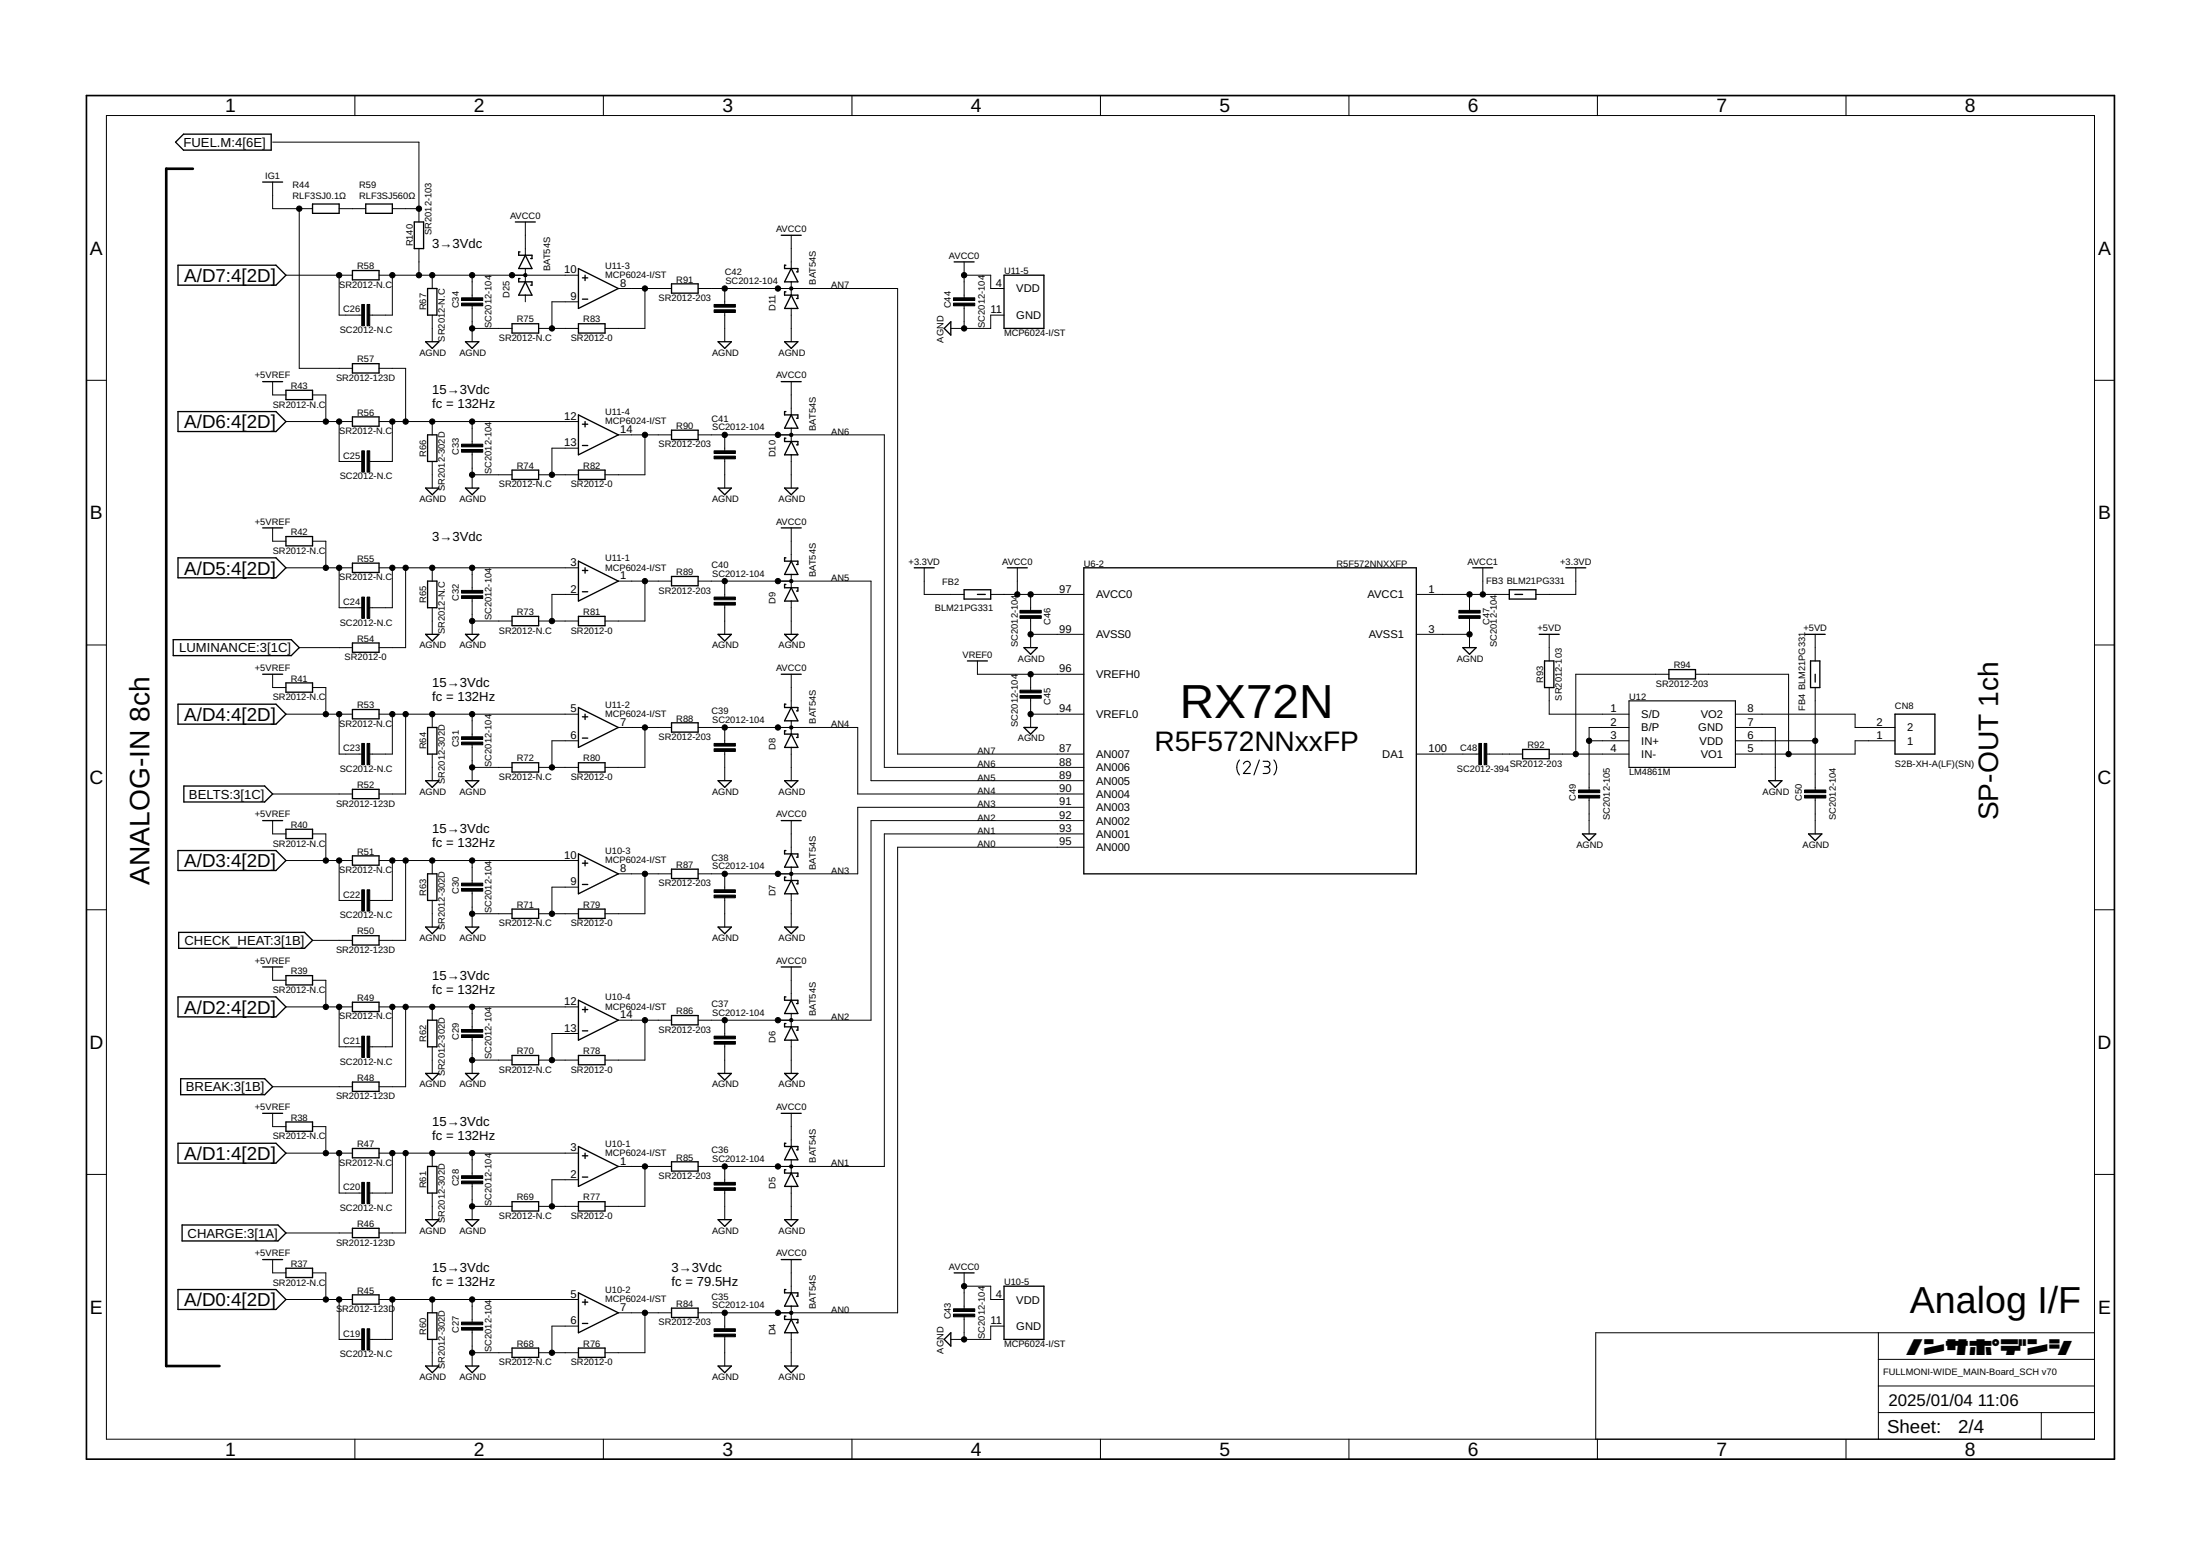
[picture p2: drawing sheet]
<svg xmlns="http://www.w3.org/2000/svg" width="420mm" height="297mm" viewBox="0 0 420 297" stroke-linecap="round" stroke-linejoin="round" font-family="sans-serif">
<g fill="none" stroke="#000" stroke-width=".25">
<path d="M33.5 27.1l1.6-1.5h16.7v3.1h-16.7zM50.2 34.8h3.8M59.7 38.9h5.1v1.8h-5.1zM69.8 38.9h5.1v1.8h-5.1zM34 50.6h18.7l1.9 1.9-1.9 1.9h-18.7zM67.3 51.6h5.1v1.8h-5.1zM79.1 42.4h1.8v5.1h-1.8zM81.7 55.1h1.7v5.1h-1.7zM98.4 42.4h3.8M99.3 53.2h-.2v.6h2.5v.6h-.3M99.3 48.1h-.2v.6h2.5v.7h-.3M100.3 53.8l1.3 2.5h-2.5z"/>
<path d="M100.3 48.7l1.3 2.6h-2.5zM110.5 51.3l7.6 3.8-7.6 3.8zM111.2 53h1M111.2 57.1h1M111.7 52.5v1.1M128.2 54.2h5.1v1.8h-5.1zM149.2 44.9h3.8M150.1 50.6h-.3v.7h2.6v.6h-.3M150.1 55.7h-.3v.6h2.6v.7h-.3M151.1 56.3l1.3 2.6h-2.6zM151.1 51.3l1.3 2.5h-2.6zM182.2 50h3.8"/>
<path d="M191.7 52.5h7.7v10.2h-7.7zM34 78.6h18.7l1.9 1.9-1.9 1.9h-18.7zM50.2 72.9h3.8M54.6 74.5h5.1v1.8h-5.1zM67.3 69.4h5.1v1.8h-5.1zM67.3 79.6h5.1v1.8h-5.1zM81.3 65.2h2.5l-1.3 1.3zM88.9 65.2h2.5l-1.2 1.3zM97.8 61.8h5.1v1.8h-5.1zM110.5 61.8h5v1.8h-5zM110.5 79.2l7.6 3.8-7.6 3.8zM137.1 65.2h2.6l-1.3 1.3z"/>
<path d="M149.2 72.9h3.8M149.8 65.2h2.6l-1.3 1.3zM150.1 78.6h-.3v.6h2.6v.6h-.3M151.1 79.2l1.3 2.5h-2.6zM181.6 61.4v2.6l-1.3-1.3zM81.3 93.2h2.5l-1.3 1.2zM81.7 83h1.7v5.1h-1.7zM88.9 93.2h2.5l-1.2 1.2zM97.8 89.7h5.1v1.8h-5.1zM110.5 89.7h5v1.8h-5zM111.2 81h1M111.2 85h1"/>
<path d="M111.7 80.5v1M128.2 82.1h5.1v1.8h-5.1zM137.1 93.2h2.6l-1.3 1.2zM149.8 93.2h2.6l-1.3 1.2zM150.1 83.7h-.3v.6h2.6v.6h-.3M151.1 84.3l1.3 2.5h-2.6zM34 106.5h18.7l1.9 1.9-1.9 1.9h-18.7zM50.2 100.8h3.8M54.6 102.4h5.1v1.8h-5.1zM67.3 107.5h5.1v1.8h-5.1zM81.7 110.9h1.7v5.1h-1.7zM97.8 117.7h5.1v1.7h-5.1z"/>
<path d="M110.5 117.7h5v1.7h-5zM110.5 107.1l7.6 3.8-7.6 3.8zM111.2 108.9h1M111.2 113h1M111.7 108.4v1M128.2 110h5.1v1.8h-5.1zM149.2 100.8h3.8M150.1 106.5h-.3v.6h2.6v.7h-.3M150.1 111.6h-.3v.6h2.6v.6h-.3M151.1 112.2l1.3 2.5h-2.6zM151.1 107.1l1.3 2.6h-2.6zM174.6 108.4h3.8"/>
<path d="M184.1 112.6h5.1v1.8h-5.1zM186.7 113.5h1.5M192.4 108.4h3.8M207 108.4h63.5v58.4h-63.5zM281.3 108.4h3.8M288.2 112.6h5.1v1.8h-5.1zM289.3 113.5h1.5M299 108.4h3.9M33.1 122.1h22.5l1.5 1.5-1.5 1.6h-22.5zM34 134.4h18.7l1.9 1.9-1.9 1.9h-18.7zM50.2 128.7h3.8M54.6 130.4h5.1v1.7h-5.1z"/>
<path d="M67.3 122.7h5.1v1.8h-5.1zM67.3 135.4h5.1v1.8h-5.1zM81.3 121.1h2.5l-1.3 1.3zM81.7 138.9h1.7v5.1h-1.7zM88.9 121.1h2.5l-1.2 1.3zM110.5 135.1l7.6 3.8-7.6 3.8zM111.2 136.8h1M111.7 136.3v1.1M128.2 138h5.1v1.8h-5.1zM137.1 121.1h2.6l-1.3 1.3zM149.2 128.7h3.8M149.8 121.1h2.6l-1.3 1.3z"/>
<path d="M150.1 134.4h-.3v.7h2.6v.6h-.3M150.1 139.5h-.3v.6h2.6v.7h-.3M151.1 135.1l1.3 2.5h-2.6zM184.8 126.2h3.8M195.6 138.9h2.5l-1.3 1.2zM195.6 123.6h2.5l-1.3 1.3zM279.4 123.6h2.5l-1.3 1.3zM294 121.1h3.8M295 126.2h1.8v5.1h-1.8zM318.7 127.8h5.1v1.8h-5.1zM344.8 121.1h3.8M345.8 126.2h1.8v5.1h-1.8z"/>
<path d="M346.7 128.7v1.5M361.9 136.3h7.6v7.7h-7.6zM35.1 150.1h15.4l1.6 1.5-1.6 1.5h-15.4zM50.2 156.7h3.8M54.6 158.3h5.1v1.8h-5.1zM67.3 150.7h5.1v1.8h-5.1zM81.3 149h2.5l-1.3 1.3zM88.9 149h2.5l-1.2 1.3zM97.8 145.6h5.1v1.8h-5.1zM110.5 145.6h5v1.8h-5zM111.2 140.9h1M137.1 149h2.6l-1.3 1.3z"/>
<path d="M149.2 156.7h3.8M149.8 149h2.6l-1.3 1.3zM151.1 140.1l1.3 2.6h-2.6zM290.8 143.1h5.1v1.7h-5.1zM302.2 159.2h2.6l-1.3 1.3zM337.8 149h2.5l-1.3 1.3zM345.4 159.2h2.5l-1.2 1.3zM34 162.4h18.7l1.9 1.9-1.9 1.9h-18.7zM34.1 178h24.1l1.5 1.5-1.5 1.5h-24.1zM67.3 163.4h5.1v1.8h-5.1zM67.3 178.6h5.1v1.8h-5.1zM81.3 177h2.5l-1.3 1.2z"/>
<path d="M81.7 166.8h1.7v5.1h-1.7zM88.9 177h2.5l-1.2 1.2zM97.8 173.5h5.1v1.8h-5.1zM110.5 173.5h5v1.8h-5zM110.5 163l7.6 3.8-7.6 3.8zM111.2 164.8h1M111.2 168.8h1M111.7 164.3v1M128.2 165.9h5.1v1.8h-5.1zM137.1 177h2.6l-1.3 1.2zM149.8 177h2.6l-1.3 1.2zM150.1 162.4h-.3v.6h2.6v.6h-.3"/>
<path d="M150.1 167.4h-.3v.7h2.6v.6h-.3M151.1 168.1l1.3 2.5h-2.6zM151.1 163l1.3 2.5h-2.6zM34 190.3h18.7l1.9 1.9-1.9 1.9h-18.7zM50.2 184.6h3.8M54.6 186.2h5.1v1.8h-5.1zM67.3 191.3h5.1v1.8h-5.1zM81.7 194.8h1.7v5h-1.7zM110.5 190.9l7.6 3.9-7.6 3.8zM111.2 192.7h1M111.2 196.8h1M111.7 192.2v1"/>
<path d="M128.2 193.9h5.1v1.7h-5.1zM149.2 184.6h3.8M150.1 190.3h-.3v.6h2.6v.7h-.3M150.1 195.4h-.3v.6h2.6v.7h-.3M151.1 196l1.3 2.6h-2.6zM151.1 190.9l1.3 2.6h-2.6zM34 218.2h18.7l1.9 1.9-1.9 1.9h-18.7zM34.5 205.9h16l1.6 1.6-1.6 1.5h-16zM50.2 212.5h3.8M54.6 214.2h5.1v1.8h-5.1zM67.3 206.6h5.1v1.7h-5.1zM67.3 219.2h5.1v1.8h-5.1z"/>
<path d="M81.3 204.9h2.5l-1.3 1.3zM88.9 204.9h2.5l-1.2 1.3zM97.8 201.5h5.1v1.8h-5.1zM110.5 201.5h5v1.8h-5zM110.5 218.9l7.6 3.8-7.6 3.8zM137.1 204.9h2.6l-1.3 1.3zM149.2 212.5h3.8M149.8 204.9h2.6l-1.3 1.3zM150.1 218.2h-.3v.7h2.6v.6h-.3M151.1 218.9l1.3 2.5h-2.6zM34.8 233.8h18.3l1.5 1.6-1.5 1.5h-18.3zM67.3 234.5h5.1v1.8h-5.1z"/>
<path d="M81.3 232.8h2.5l-1.3 1.3zM81.7 222.7h1.7v5.1h-1.7zM88.9 232.8h2.5l-1.2 1.3zM97.8 229.4h5.1v1.8h-5.1zM110.5 229.4h5v1.8h-5zM111.2 220.6h1M111.2 224.7h1M111.7 220.1v1M128.2 221.8h5.1v1.8h-5.1zM137.1 232.8h2.6l-1.3 1.3zM149.8 232.8h2.6l-1.3 1.3zM150.1 223.3h-.3v.6h2.6v.7h-.3"/>
<path d="M151.1 223.9l1.3 2.6h-2.6zM34 246.2h18.7l1.9 1.9-1.9 1.9h-18.7zM50.2 240.5h3.8M54.6 242.1h5.1v1.8h-5.1zM67.3 247.2h5.1v1.8h-5.1zM81.7 250.6h1.7v5.1h-1.7zM97.8 257.3h5.1v1.8h-5.1zM110.5 257.3h5v1.8h-5zM110.5 246.8l7.6 3.8-7.6 3.8zM111.2 248.6h1M111.2 252.6h1M111.7 248.1v1"/>
<path d="M128.2 249.7h5.1v1.8h-5.1zM149.2 240.5h3.8M150.1 246.2h-.3v.6h2.6v.6h-.3M150.1 251.2h-.3v.7h2.6v.6h-.3M151.1 251.9l1.3 2.5h-2.6zM151.1 246.8l1.3 2.5h-2.6zM181.6 254.4v2.6l-1.3-1.3zM182.2 243h3.8M191.7 245.5h7.7v10.2h-7.7zM81.3 260.8h2.5l-1.3 1.2zM88.9 260.8h2.5l-1.2 1.2zM137.1 260.8h2.6l-1.3 1.2z"/>
<path d="M149.8 260.8h2.6l-1.3 1.2z"/>
</g>
<g fill="none" stroke="#000" stroke-width=".19">
<path d="M67.8 18.2v3.9M115.2 18.2v3.9M162.7 18.2v3.9M210.2 18.2v3.9M257.6 18.2v3.9M305.1 18.2v3.9M352.6 18.2v3.9M20.3 22.1h379.7v252.6h-379.7zM52.1 34.8v5h7.6M52.1 27.1h27.9v15.3M57.1 39.8v30.5h10.2M64.8 39.8h5"/>
<path d="M74.9 39.8h5.1M54.6 52.5h12.7M64.8 52.5v7.7h4.3M72.4 52.5h38.1M74.9 52.5v7.7h-4.3M80 47.5v5M82.5 52.5v2.6M90.2 52.5v4.4M90.2 58.4v6.8M100.3 42.4v6.3M100.3 51.3v2.5M100.3 56.3v1.3"/>
<path d="M110.5 57.6h-5.1v5.1M118.1 55.1h10.1M123.2 55.1v7.6h-7.7M133.3 55.1h38.1v88.9h35.6M138.4 55.1v3M138.4 59.6v5.6M151.1 44.9v6.4M151.1 53.8v2.5M151.1 58.9v6.3M184.1 50v6.9M184.1 58.4v4.3M184.1 52.5h5.1v2.6h2.5"/>
<path d="M16.5 72.6h3.8M52.1 72.9v2.5h2.5M59.7 75.4h2.5v5.1M72.4 70.3h5.1v10.2M82.5 60.2v5M90.2 62.7h7.6M102.9 62.7h7.6M151.1 72.9v6.3M191.7 60.2h-2.5v2.5h-7.6M400 72.6h3.8M54.6 80.5h12.7M64.8 80.5v7.6h4.3"/>
<path d="M72.4 80.5h38.1M74.9 80.5v7.6h-4.3M82.5 80.5v2.5M82.5 88.1v5.1M90.2 80.5v4.3M90.2 86.3v6.9M90.2 90.6h7.6M102.9 90.6h7.6M110.5 85.6h-5.1v5M118.1 83h10.1M123.2 83v7.6h-7.7M133.3 83h35.6v63.5h38.1"/>
<path d="M138.4 83v3.1M138.4 87.6v5.6M151.1 81.7v2.6M151.1 86.8v6.4M52.1 100.8v2.5h2.5M54.6 108.4h12.7M59.7 103.3h2.5v5.1M64.8 108.4v7.6h4.3M72.4 108.4h38.1M74.9 108.4v7.6h-4.3M77.5 108.4v15.2h-5.1M82.5 108.4v2.5"/>
<path d="M82.5 116v5.1M90.2 108.4v4.3M90.2 114.2v6.9M90.2 118.6h7.6M102.9 118.6h7.6M110.5 113.5h-5.1v5.1M118.1 110.9h10.1M123.2 110.9v7.7h-7.7M133.3 110.9h33v38.1h40.7M138.4 110.9v3.1M138.4 115.5v5.6M151.1 100.8v6.3"/>
<path d="M151.1 109.7v2.5M151.1 114.7v6.4M176.5 108.4v5.1h7.6M189.2 113.5h17.8M194.3 108.4v5.1M196.8 113.5v3M196.8 118v5.6M270.5 113.5h17.7M280.6 113.5v3M280.6 118v5.6M283.2 108.4v5.1M300.9 108.4v5.1h-7.6"/>
<path d="M16.5 123.1h3.8M52.1 128.7v2.6h2.5M54.6 136.3h12.7M57.1 123.6h10.2M59.7 131.3h2.5v5M64.8 136.3v7.7h4.3M72.4 136.3h38.1M74.9 136.3v7.7h-4.3M77.5 136.3v15.3h-5.1M82.5 136.3v2.6M90.2 136.3v4.4M118.1 138.9h10.1"/>
<path d="M123.2 138.9v7.6h-7.7M133.3 138.9h30.5v12.7h43.2M138.4 138.9v3M151.1 128.7v6.4M151.1 137.6v2.5M186.7 126.2v2.5h20.3M196.8 136.3h10.2M196.8 121.1h10.2M196.8 128.7v3.1M196.8 133.3v5.6M270.5 121.1h10.1M295.9 131.3v5h15.2"/>
<path d="M295.9 121.1v5.1M311.1 138.9h-7.6v11.9M318.7 128.7h-17.8v15.3M323.8 128.7h17.8v15.3M331.4 136.3h22.9v2.6h7.6M331.4 138.9h7.6v10.1M346.7 121.1v5.1M346.7 131.3v19.5M400 123.1h3.8M52.1 151.6h15.2M52.1 156.7v2.5h2.5M59.7 159.2h2.5v5.1"/>
<path d="M82.5 144v5M90.2 142.2v6.8M90.2 146.5h7.6M102.9 146.5h7.6M110.5 141.4h-5.1v5.1M138.4 143.4v5.6M151.1 142.7v6.3M151.1 156.7v6.3M207 159.2h-38.1v63.5h-35.6M207 156.7h-40.7v38.1h-33M207 154.1h-43.2v12.7h-30.5M270.5 144h11.9"/>
<path d="M284 144h6.8M295.9 144h15.2M303.5 152.3v6.9M303.5 141.4h7.6M331.4 141.4h15.3M346.7 152.3v6.9M361.9 141.4h-7.6v2.6h-22.9M16.5 173.7h3.8M54.6 164.3h12.7M59.7 179.5h7.6M64.8 164.3v7.6h4.3M72.4 164.3h38.1"/>
<path d="M74.9 164.3v7.6h-4.3M77.5 164.3v15.2h-5.1M82.5 164.3v2.5M82.5 171.9v5.1M90.2 164.3v4.3M90.2 170.1v6.9M90.2 174.4h7.6M102.9 174.4h7.6M110.5 169.4h-5.1v5M118.1 166.8h10.1M123.2 166.8v7.6h-7.7M138.4 166.8v3.1"/>
<path d="M138.4 171.4v5.6M151.1 165.5v2.6M151.1 170.6v6.4M207 161.7h-35.6v88.9h-38.1M400 173.7h3.8M52.1 184.6v2.5h2.5M54.6 192.2h12.7M59.7 187.1h2.5v5.1M64.8 192.2v7.6h4.3M72.4 192.2h38.1M74.9 192.2v7.6h-4.3M77.5 192.2v15.3h-5.1"/>
<path d="M82.5 192.2v2.6M82.5 199.8v5.1M90.2 192.2v4.3M90.2 198.1v6.8M110.5 197.3h-5.1v5.1M118.1 194.8h10.1M123.2 194.8v7.6h-7.7M138.4 194.8v3M138.4 199.3v5.6M151.1 184.6v6.3M151.1 193.5v2.5M151.1 198.6v6.3"/>
<path d="M52.1 207.5h15.2M52.1 212.5v2.6h2.5M59.7 215.1h2.5v5M90.2 202.4h7.6M102.9 202.4h7.6M151.1 212.5v6.4M16.5 224.2h3.8M54.6 220.1h12.7M54.6 235.4h12.7M64.8 220.1v7.7h4.3M72.4 220.1h38.1M74.9 220.1v7.7h-4.3"/>
<path d="M77.5 220.1v15.3h-5.1M82.5 220.1v2.6M82.5 227.8v5M90.2 220.1v4.4M90.2 226v6.8M90.2 230.3h7.6M102.9 230.3h7.6M110.5 225.2h-5.1v5.1M118.1 222.7h10.1M123.2 222.7v7.6h-7.7M138.4 222.7v3M138.4 227.2v5.6"/>
<path d="M151.1 221.4v2.5M151.1 226.5v6.3M400 224.2h3.8M52.1 240.5v2.5h2.5M54.6 248.1h12.7M59.7 243h2.5v5.1M64.8 248.1v7.6h4.3M72.4 248.1h38.1M74.9 248.1v7.6h-4.3M82.5 248.1v2.5M82.5 255.7v5.1M90.2 258.2h7.6"/>
<path d="M90.2 248.1v4.3M90.2 253.9v6.9M102.9 258.2h7.6M110.5 253.2h-5.1v5M118.1 250.6h10.1M123.2 250.6v7.6h-7.7M138.4 250.6v3.1M138.4 255.2v5.6M151.1 240.5v6.3M151.1 249.3v2.6M151.1 254.4v6.4M184.1 245.5h5.1v2.6h2.5"/>
<path d="M184.1 243v6.9M184.1 251.4v4.3M191.7 253.2h-2.5v2.5h-7.6M358.7 254.4v20.3M358.7 259.5h41.3M400 254.4h-95.2v20.3M67.8 274.7v3.9M115.2 274.7v3.9M162.7 274.7v3.9M210.2 274.7v3.9M257.6 274.7v3.9M305.1 274.7v3.9"/>
<path d="M352.6 274.7v3.9M358.7 269.7h41.3M358.7 264.6h41.3M389.8 269.7v5"/>
</g>
<path d="M16.5 18.2h387.3v260.4h-387.3z" fill="none" stroke="#000" stroke-width=".32"/>
<g fill="#000" stroke="#000" stroke-width=".19">
<path d="M69.1 58.1h.5v4.1h-.5zM70.1 58.1h.5v4.1h-.5zM88.1 57.9h4.1v.5h-4.1zM88.1 56.9h4.1v.5h-4.1zM136.4 59.1h4v.5h-4zM136.4 58.1h4v.5h-4zM182.1 57.9h4.1v.5h-4.1zM182.1 56.9h4.1v.5h-4.1zM69.1 86.1h.5v4h-.5zM70.1 86.1h.5v4h-.5zM88.1 85.8h4.1v.5h-4.1zM88.1 84.8h4.1v.5h-4.1z"/>
<path d="M136.4 87.1h4v.5h-4zM136.4 86.1h4v.5h-4zM69.1 114h.5v4h-.5zM70.1 114h.5v4h-.5zM88.1 113.7h4.1v.5h-4.1zM88.1 112.7h4.1v.5h-4.1zM136.4 115h4v.5h-4zM136.4 114h4v.5h-4zM194.8 117.5h4.1v.5h-4.1zM194.8 116.5h4.1v.5h-4.1zM278.6 117.5h4.1v.5h-4.1zM278.6 116.5h4.1v.5h-4.1z"/>
<path d="M194.8 132.8h4.1v.5h-4.1zM194.8 131.8h4.1v.5h-4.1zM69.1 141.9h.5v4.1h-.5zM70.1 141.9h.5v4.1h-.5zM88.1 141.7h4.1v.5h-4.1zM88.1 140.7h4.1v.5h-4.1zM136.4 142.9h4v.5h-4zM136.4 141.9h4v.5h-4zM282.4 141.9h.5v4.1h-.5zM283.4 141.9h.6v4.1h-.6zM301.5 151.8h4v.5h-4zM301.5 150.8h4v.5h-4z"/>
<path d="M344.6 151.8h4.1v.5h-4.1zM344.6 150.8h4.1v.5h-4.1zM69.1 169.9h.5v4h-.5zM70.1 169.9h.5v4h-.5zM88.1 169.6h4.1v.5h-4.1zM88.1 168.6h4.1v.5h-4.1zM136.4 170.9h4v.5h-4zM136.4 169.9h4v.5h-4zM69.1 197.8h.5v4.1h-.5zM70.1 197.8h.5v4.1h-.5zM88.1 197.5h4.1v.6h-4.1zM88.1 196.5h4.1v.5h-4.1z"/>
<path d="M136.4 198.8h4v.5h-4zM136.4 197.8h4v.5h-4zM69.1 225.7h.5v4.1h-.5zM70.1 225.7h.5v4.1h-.5zM88.1 225.5h4.1v.5h-4.1zM88.1 224.5h4.1v.5h-4.1zM136.4 226.7h4v.5h-4zM136.4 225.7h4v.5h-4zM69.1 253.7h.5v4h-.5zM70.1 253.7h.5v4h-.5zM88.1 253.4h4.1v.5h-4.1zM88.1 252.4h4.1v.5h-4.1z"/>
<path d="M136.4 254.7h4v.5h-4zM136.4 253.7h4v.5h-4zM182.1 250.9h4.1v.5h-4.1zM182.1 249.9h4.1v.5h-4.1z"/>
</g>
<g fill="#000" stroke="#000" stroke-width=".19">
<circle cx="57.1" cy="39.8" r=".51"/>
<circle cx="80" cy="39.8" r=".51"/>
<circle cx="64.8" cy="52.5" r=".51"/>
<circle cx="74.9" cy="52.5" r=".51"/>
<circle cx="80" cy="52.5" r=".51"/>
<circle cx="82.5" cy="52.5" r=".51"/>
<circle cx="90.2" cy="52.5" r=".51"/>
<circle cx="97.8" cy="52.5" r=".51"/>
<circle cx="100.3" cy="52.5" r=".33"/>
<circle cx="123.2" cy="55.1" r=".51"/>
<circle cx="138.4" cy="55.1" r=".51"/>
<circle cx="148.6" cy="55.1" r=".51"/>
<circle cx="151.1" cy="55.1" r=".33"/>
<circle cx="184.1" cy="52.5" r=".51"/>
<circle cx="90.2" cy="62.7" r=".51"/>
<circle cx="105.4" cy="62.7" r=".51"/>
<circle cx="184.1" cy="62.7" r=".51"/>
<circle cx="62.2" cy="80.5" r=".51"/>
<circle cx="64.8" cy="80.5" r=".51"/>
<circle cx="74.9" cy="80.5" r=".51"/>
<circle cx="77.5" cy="80.5" r=".51"/>
<circle cx="82.5" cy="80.5" r=".51"/>
<circle cx="90.2" cy="90.6" r=".51"/>
<circle cx="90.2" cy="80.5" r=".51"/>
<circle cx="105.4" cy="90.6" r=".51"/>
<circle cx="123.2" cy="83" r=".51"/>
<circle cx="138.4" cy="83" r=".51"/>
<circle cx="148.6" cy="83" r=".51"/>
<circle cx="151.1" cy="83" r=".33"/>
<circle cx="62.2" cy="108.4" r=".51"/>
<circle cx="64.8" cy="108.4" r=".51"/>
<circle cx="74.9" cy="108.4" r=".51"/>
<circle cx="77.5" cy="108.4" r=".51"/>
<circle cx="82.5" cy="108.4" r=".51"/>
<circle cx="90.2" cy="118.6" r=".51"/>
<circle cx="90.2" cy="108.4" r=".51"/>
<circle cx="105.4" cy="118.6" r=".51"/>
<circle cx="123.2" cy="110.9" r=".51"/>
<circle cx="138.4" cy="110.9" r=".51"/>
<circle cx="148.6" cy="110.9" r=".51"/>
<circle cx="151.1" cy="110.9" r=".32"/>
<circle cx="194.3" cy="113.5" r=".51"/>
<circle cx="196.8" cy="113.5" r=".51"/>
<circle cx="280.6" cy="113.5" r=".51"/>
<circle cx="283.2" cy="113.5" r=".51"/>
<circle cx="62.2" cy="136.3" r=".51"/>
<circle cx="64.8" cy="136.3" r=".51"/>
<circle cx="74.9" cy="136.3" r=".51"/>
<circle cx="77.5" cy="136.3" r=".51"/>
<circle cx="82.5" cy="136.3" r=".51"/>
<circle cx="90.2" cy="136.3" r=".51"/>
<circle cx="123.2" cy="138.9" r=".51"/>
<circle cx="138.4" cy="138.9" r=".51"/>
<circle cx="148.6" cy="138.9" r=".51"/>
<circle cx="151.1" cy="138.9" r=".32"/>
<circle cx="196.8" cy="136.3" r=".51"/>
<circle cx="196.8" cy="128.7" r=".51"/>
<circle cx="196.8" cy="121.1" r=".51"/>
<circle cx="280.6" cy="121.1" r=".51"/>
<circle cx="90.2" cy="146.5" r=".51"/>
<circle cx="105.4" cy="146.5" r=".51"/>
<circle cx="300.9" cy="144" r=".51"/>
<circle cx="303.5" cy="141.4" r=".51"/>
<circle cx="341.6" cy="144" r=".51"/>
<circle cx="346.7" cy="141.4" r=".51"/>
<circle cx="62.2" cy="164.3" r=".51"/>
<circle cx="64.8" cy="164.3" r=".51"/>
<circle cx="74.9" cy="164.3" r=".51"/>
<circle cx="77.5" cy="164.3" r=".51"/>
<circle cx="82.5" cy="164.3" r=".51"/>
<circle cx="90.2" cy="174.4" r=".51"/>
<circle cx="90.2" cy="164.3" r=".51"/>
<circle cx="105.4" cy="174.4" r=".51"/>
<circle cx="123.2" cy="166.8" r=".51"/>
<circle cx="138.4" cy="166.8" r=".51"/>
<circle cx="148.6" cy="166.8" r=".51"/>
<circle cx="151.1" cy="166.8" r=".33"/>
<circle cx="62.2" cy="192.2" r=".51"/>
<circle cx="64.8" cy="192.2" r=".51"/>
<circle cx="74.9" cy="192.2" r=".51"/>
<circle cx="77.5" cy="192.2" r=".51"/>
<circle cx="82.5" cy="192.2" r=".51"/>
<circle cx="90.2" cy="192.2" r=".51"/>
<circle cx="123.2" cy="194.8" r=".51"/>
<circle cx="138.4" cy="194.8" r=".51"/>
<circle cx="148.6" cy="194.8" r=".51"/>
<circle cx="151.1" cy="194.7" r=".33"/>
<circle cx="90.2" cy="202.4" r=".51"/>
<circle cx="105.4" cy="202.4" r=".51"/>
<circle cx="62.2" cy="220.1" r=".51"/>
<circle cx="64.8" cy="220.1" r=".51"/>
<circle cx="74.9" cy="220.1" r=".51"/>
<circle cx="77.5" cy="220.1" r=".51"/>
<circle cx="82.5" cy="220.1" r=".51"/>
<circle cx="90.2" cy="220.1" r=".51"/>
<circle cx="90.2" cy="230.3" r=".51"/>
<circle cx="105.4" cy="230.3" r=".51"/>
<circle cx="123.2" cy="222.7" r=".51"/>
<circle cx="138.4" cy="222.7" r=".51"/>
<circle cx="148.6" cy="222.7" r=".51"/>
<circle cx="151.1" cy="222.7" r=".32"/>
<circle cx="62.2" cy="248.1" r=".51"/>
<circle cx="64.8" cy="248.1" r=".51"/>
<circle cx="74.9" cy="248.1" r=".51"/>
<circle cx="82.5" cy="248.1" r=".51"/>
<circle cx="90.2" cy="248.1" r=".51"/>
<circle cx="90.2" cy="258.2" r=".51"/>
<circle cx="105.4" cy="258.2" r=".51"/>
<circle cx="123.2" cy="250.6" r=".51"/>
<circle cx="138.4" cy="250.6" r=".51"/>
<circle cx="148.6" cy="250.6" r=".51"/>
<circle cx="151.1" cy="250.6" r=".32"/>
<circle cx="184.1" cy="245.5" r=".51"/>
<circle cx="184.1" cy="255.7" r=".51"/>
</g>
<path d="M311.1 133.8h20.3v12.7h-20.3zM236.7 145.1a2.26 2.26 0 0 0 0 2.8M237.5 145.8a.64 .64 0 0 1 .9-.5 .64 .64 0 0 1 .2 1.1l-1.1 1.3h1.3M240.5 145.1l-1 2.8M241.2 145.3h.8a.52 .52 0 0 1 .5 .5 .52 .52 0 0 1-.5 .6h-.5M241.9 146.4a.65 .65 0 0 1 .6 .6 .65 .65 0 0 1-.6 .7h-.7M243.3 145.1a2.19 2.19 0 0 1 0 2.8" fill="none" stroke="#000" stroke-width=".21"/>
<path d="M36.8 32.2h-5.1v228.6h10.2" fill="none" stroke="#000" stroke-width=".51"/>
<text font-size="9.1" x="225.3" y="137">RX72N</text>
<text font-size="7.2" x="364.7" y="250.6">Analog I/F</text>
<g font-size="5.4">
<text x="220.5" y="143.3">R5F572NNxxFP</text>
<text x="381.6" y="156.6" transform="rotate(-90 381.6 156.6)">SP-OUT 1ch</text>
<text x="28.6" y="168.9" transform="rotate(-90 28.6 168.9)">ANALOG-IN 8ch</text>
</g>
<g font-size="3.7">
<text x="43" y="21.4">1</text>
<text x="90.5" y="21.4">2</text>
<text x="138" y="21.4">3</text>
<text x="185.4" y="21.4">4</text>
<text x="232.9" y="21.4">5</text>
<text x="280.3" y="21.4">6</text>
<text x="327.8" y="21.4">7</text>
<text x="375.3" y="21.4">8</text>
<text x="17.2" y="48.6">A</text>
<text x="400.7" y="48.6">A</text>
<text x="17.2" y="99.2">B</text>
<text x="400.7" y="99.2">B</text>
<text x="17.1" y="149.7">C</text>
<text x="400.6" y="149.7">C</text>
<text x="17.1" y="200.2">D</text>
<text x="400.6" y="200.2">D</text>
<text x="17.2" y="250.8">E</text>
<text x="400.7" y="250.8">E</text>
<text x="43" y="277.9">1</text>
<text x="90.5" y="277.9">2</text>
<text x="138" y="277.9">3</text>
<text x="185.4" y="277.9">4</text>
<text x="232.9" y="277.9">5</text>
<text x="280.3" y="277.9">6</text>
<text x="327.8" y="277.9">7</text>
<text x="375.3" y="277.9">8</text>
</g>
<g font-size="3.6">
<text x="35.2" y="53.8">A/D7:4[2D]</text>
<text x="35.2" y="81.7">A/D6:4[2D]</text>
<text x="35.2" y="109.7">A/D5:4[2D]</text>
<text x="35.2" y="137.6">A/D4:4[2D]</text>
<text x="35.2" y="165.5">A/D3:4[2D]</text>
<text x="35.2" y="193.5">A/D2:4[2D]</text>
<text x="35.2" y="221.4">A/D1:4[2D]</text>
<text x="35.2" y="249.3">A/D0:4[2D]</text>
<text x="363.9" y="258.7">kyxMWyd</text>
<text x="360.4" y="273.6">Sheet:</text>
<text x="374" y="273.5">2/4</text>
</g>
<g font-size="3.2">
<text x="360.6" y="268.4">2025/01/04</text>
<text x="377.7" y="268.4">11:06</text>
</g>
<g font-size="2.5">
<text x="35" y="28">FUEL.M:4[6E]</text>
<text x="82.5" y="47.3">3→3Vdc</text>
<text x="82.5" y="75.3">15→3Vdc</text>
<text x="82.5" y="77.9">fc = 132Hz</text>
<text x="82.5" y="103.2">3→3Vdc</text>
<text x="34.2" y="124.5">LUMINANCE:3[1C]</text>
<text x="82.5" y="131.1">15→3Vdc</text>
<text x="82.5" y="133.8">fc = 132Hz</text>
<text x="36.1" y="152.5">BELTS:3[1C]</text>
<text x="82.5" y="159.1">15→3Vdc</text>
<text x="82.5" y="161.7">fc = 132Hz</text>
<text x="35.2" y="180.4">CHECK_HEAT:3[1B]</text>
<text x="82.5" y="187">15→3Vdc</text>
<text x="82.5" y="189.7">fc = 132Hz</text>
<text x="35.5" y="208.3">BREAK:3[1B]</text>
<text x="82.5" y="214.9">15→3Vdc</text>
<text x="82.5" y="217.6">fc = 132Hz</text>
<text x="35.8" y="236.3">CHARGE:3[1A]</text>
<text x="82.5" y="242.9">15→3Vdc</text>
<text x="82.5" y="245.5">fc = 132Hz</text>
<text x="128.3" y="242.9">3→3Vdc</text>
<text x="128.3" y="245.5">fc = 79.5Hz</text>
</g>
<g font-size="2.1">
<text x="107.8" y="52.2">10</text>
<text x="108.9" y="57.3">9</text>
<text x="118.5" y="54.7">8</text>
<text x="189.2" y="59.8">11</text>
<text x="190.2" y="54.7">4</text>
<text x="194.1" y="55.8">VDD</text>
<text x="194.1" y="60.9">GND</text>
<text x="107.8" y="80.1">12</text>
<text x="118.5" y="82.7">14</text>
<text x="107.8" y="85.2">13</text>
<text x="108.9" y="108">3</text>
<text x="108.9" y="113.1">2</text>
<text x="118.5" y="110.6">1</text>
<text x="202.3" y="113.1">97</text>
<text x="272.8" y="113.1">1</text>
<text x="209.3" y="114.2">AVCC0</text>
<text x="261.2" y="114.2">AVCC1</text>
<text x="202.3" y="120.7">99</text>
<text x="209.3" y="121.9">AVSS0</text>
<text x="261.4" y="121.9">AVSS1</text>
<text x="272.8" y="120.7">3</text>
<text x="202.3" y="128.4">96</text>
<text x="209.3" y="129.5">VREFH0</text>
<text x="108.9" y="136">5</text>
<text x="202.3" y="136">94</text>
<text x="209.3" y="137.1">VREFL0</text>
<text x="307.6" y="136">1</text>
<text x="313.5" y="137.1">S/D</text>
<text x="324.8" y="137.1">VO2</text>
<text x="333.8" y="136">8</text>
<text x="108.9" y="141.1">6</text>
<text x="118.5" y="138.5">7</text>
<text x="202.3" y="143.6">87</text>
<text x="272.8" y="143.6">100</text>
<text x="307.6" y="138.5">2</text>
<text x="307.6" y="141.1">3</text>
<text x="307.6" y="143.6">4</text>
<text x="313.5" y="139.6">B/P</text>
<text x="313.5" y="142.2">IN+</text>
<text x="324.3" y="139.6">GND</text>
<text x="324.6" y="142.2">VDD</text>
<text x="333.8" y="143.6">5</text>
<text x="333.8" y="141.1">6</text>
<text x="333.8" y="138.5">7</text>
<text x="358.4" y="141.1">1</text>
<text x="358.4" y="138.5">2</text>
<text x="364.2" y="142.2">1</text>
<text x="364.2" y="139.6">2</text>
<text x="202.3" y="146.1">88</text>
<text x="202.3" y="148.7">89</text>
<text x="209.3" y="144.7">AN007</text>
<text x="209.3" y="147.3">AN006</text>
<text x="209.3" y="149.8">AN005</text>
<text x="264" y="144.7">DA1</text>
<text x="313.5" y="144.7">IN-</text>
<text x="324.8" y="144.7">VO1</text>
<text x="202.3" y="151.2">90</text>
<text x="202.3" y="153.8">91</text>
<text x="209.3" y="152.3">AN004</text>
<text x="209.3" y="154.9">AN003</text>
<text x="202.3" y="156.3">92</text>
<text x="202.3" y="158.8">93</text>
<text x="202.3" y="161.4">95</text>
<text x="209.3" y="157.4">AN002</text>
<text x="209.3" y="160">AN001</text>
<text x="107.8" y="163.9">10</text>
<text x="118.5" y="166.5">8</text>
<text x="209.3" y="162.5">AN000</text>
<text x="108.9" y="169">9</text>
<text x="107.8" y="191.9">12</text>
<text x="107.8" y="196.9">13</text>
<text x="118.5" y="194.4">14</text>
<text x="108.9" y="219.8">3</text>
<text x="108.9" y="224.9">2</text>
<text x="118.5" y="222.3">1</text>
<text x="108.9" y="247.7">5</text>
<text x="118.5" y="250.3">7</text>
<text x="190.2" y="247.7">4</text>
<text x="194.1" y="248.8">VDD</text>
<text x="108.9" y="252.8">6</text>
<text x="189.2" y="252.8">11</text>
<text x="194.1" y="253.9">GND</text>
</g>
<g font-size="1.8">
<text x="50.6" y="34.1">IG1</text>
<text x="55.9" y="35.8">R44</text>
<text x="68.6" y="35.8">R59</text>
<text x="55.9" y="38.1">RLF3SJ0.1Ω</text>
<text x="68.6" y="38.1">RLF3SJ560Ω</text>
<text x="97.4" y="41.7">AVCC0</text>
<text x="78.9" y="47.1" transform="rotate(-90 78.9 47.1)">R140</text>
<text x="82.4" y="44.9" transform="rotate(-90 82.4 44.9)">SR2012-103</text>
<text x="148.2" y="44.3">AVCC0</text>
<text x="68.2" y="51.4">R58</text>
<text x="105" y="51.8" transform="rotate(-90 105 51.8)">BAT54S</text>
<text x="115.6" y="53">MCP6024-I/ST</text>
<text x="115.6" y="51.3">U11-3</text>
<text x="129.2" y="53.9">R91</text>
<text x="138.4" y="52.5">C42</text>
<text x="181.2" y="49.4">AVCC0</text>
<text x="191.7" y="52.3">U11-5</text>
<text x="64.8" y="54.9">SR2012-N.C</text>
<text x="65.5" y="59.6">C26</text>
<text x="81.4" y="59.2" transform="rotate(-90 81.4 59.2)">R67</text>
<text x="87.6" y="58.9" transform="rotate(-90 87.6 58.9)">C34</text>
<text x="97.3" y="56.9" transform="rotate(-90 97.3 56.9)">D25</text>
<text x="125.8" y="57.5">SR2012-203</text>
<text x="138.5" y="54.2">SC2012-104</text>
<text x="148.1" y="59.4" transform="rotate(-90 148.1 59.4)">D11</text>
<text x="155.8" y="54.3" transform="rotate(-90 155.8 54.3)">BAT54S</text>
<text x="158.7" y="55.1">AN7</text>
<text x="181.6" y="58.9" transform="rotate(-90 181.6 58.9)">C44</text>
<text x="64.9" y="63.6">SC2012-N.C</text>
<text x="85" y="65.2" transform="rotate(-90 85 65.2)">SR2012-N.C</text>
<text x="93.8" y="62.6" transform="rotate(-90 93.8 62.6)">SC2012-104</text>
<text x="95.3" y="65.1">SR2012-N.C</text>
<text x="98.7" y="61.5">R75</text>
<text x="109" y="65.1">SR2012-0</text>
<text x="111.4" y="61.5">R83</text>
<text x="180.2" y="65.4" transform="rotate(-90 180.2 65.4)">AGND</text>
<text x="188.1" y="62.6" transform="rotate(-90 188.1 62.6)">SC2012-104</text>
<text x="191.7" y="64.2">MCP6024-I/ST</text>
<text x="68.2" y="69.2">R57</text>
<text x="80.1" y="67.9">AGND</text>
<text x="87.7" y="67.9">AGND</text>
<text x="136" y="67.9">AGND</text>
<text x="148.7" y="67.9">AGND</text>
<text x="48.7" y="72.2">+5VREF</text>
<text x="52.1" y="77.8">SR2012-N.C</text>
<text x="55.5" y="74.2">R43</text>
<text x="64.2" y="72.7">SR2012-123D</text>
<text x="148.2" y="72.2">AVCC0</text>
<text x="64.8" y="82.9">SR2012-N.C</text>
<text x="68.2" y="79.3">R56</text>
<text x="115.6" y="81">MCP6024-I/ST</text>
<text x="115.6" y="79.2">U11-4</text>
<text x="129.2" y="81.9">R90</text>
<text x="135.9" y="80.5">C41</text>
<text x="136" y="82.1">SC2012-104</text>
<text x="155.8" y="82.2" transform="rotate(-90 155.8 82.2)">BAT54S</text>
<text x="158.7" y="83">AN6</text>
<text x="65.5" y="87.6">C25</text>
<text x="81.4" y="87.2" transform="rotate(-90 81.4 87.2)">R66</text>
<text x="87.6" y="86.8" transform="rotate(-90 87.6 86.8)">C33</text>
<text x="98.7" y="89.5">R74</text>
<text x="111.4" y="89.5">R82</text>
<text x="125.8" y="85.4">SR2012-203</text>
<text x="148.1" y="87.3" transform="rotate(-90 148.1 87.3)">D10</text>
<text x="64.9" y="91.5">SC2012-N.C</text>
<text x="80.1" y="95.8">AGND</text>
<text x="85" y="93.7" transform="rotate(-90 85 93.7)">SR2012-302D</text>
<text x="87.7" y="95.8">AGND</text>
<text x="93.8" y="90.5" transform="rotate(-90 93.8 90.5)">SC2012-104</text>
<text x="95.3" y="93">SR2012-N.C</text>
<text x="109" y="93">SR2012-0</text>
<text x="136" y="95.8">AGND</text>
<text x="148.7" y="95.8">AGND</text>
<text x="48.7" y="100.1">+5VREF</text>
<text x="148.2" y="100.1">AVCC0</text>
<text x="52.1" y="105.7">SR2012-N.C</text>
<text x="55.5" y="102.2">R42</text>
<text x="68.2" y="107.3">R55</text>
<text x="115.6" y="107.1">U11-1</text>
<text x="173.5" y="107.8">+3.3VD</text>
<text x="191.4" y="107.8">AVCC0</text>
<text x="280.3" y="107.8">AVCC1</text>
<text x="298" y="107.8">+3.3VD</text>
<text x="64.8" y="110.8">SR2012-N.C</text>
<text x="115.6" y="108.9">MCP6024-I/ST</text>
<text x="125.8" y="113.4">SR2012-203</text>
<text x="129.2" y="109.8">R89</text>
<text x="135.9" y="108.4">C40</text>
<text x="136" y="110.1">SC2012-104</text>
<text x="155.8" y="110.2" transform="rotate(-90 155.8 110.2)">BAT54S</text>
<text x="158.7" y="110.9">AN5</text>
<text x="180" y="111.6">FB2</text>
<text x="207" y="108.1">U6-2</text>
<text x="255.2" y="108.1">R5F572NNXXFP</text>
<text x="283.8" y="111.6">FB3 BLM21PG331</text>
<text x="64.9" y="119.5">SC2012-N.C</text>
<text x="65.5" y="115.5">C24</text>
<text x="81.4" y="115.1" transform="rotate(-90 81.4 115.1)">R65</text>
<text x="87.6" y="114.8" transform="rotate(-90 87.6 114.8)">C32</text>
<text x="93.8" y="118.4" transform="rotate(-90 93.8 118.4)">SC2012-104</text>
<text x="98.7" y="117.4">R73</text>
<text x="111.4" y="117.4">R81</text>
<text x="148.1" y="115.3" transform="rotate(-90 148.1 115.3)">D9</text>
<text x="178.5" y="116.7">BLM21PG331</text>
<text x="200.6" y="119.3" transform="rotate(-90 200.6 119.3)">C46</text>
<text x="284.4" y="119.3" transform="rotate(-90 284.4 119.3)">C47</text>
<text x="68.2" y="122.5">R54</text>
<text x="80.1" y="123.8">AGND</text>
<text x="85" y="121.1" transform="rotate(-90 85 121.1)">SR2012-N.C</text>
<text x="87.7" y="123.8">AGND</text>
<text x="95.3" y="121">SR2012-N.C</text>
<text x="109" y="121">SR2012-0</text>
<text x="136" y="123.8">AGND</text>
<text x="148.7" y="123.8">AGND</text>
<text x="183.8" y="125.5">VREF0</text>
<text x="194.4" y="123.5" transform="rotate(-90 194.4 123.5)">SC2012-104</text>
<text x="285.8" y="123.5" transform="rotate(-90 285.8 123.5)">SC2012-104</text>
<text x="293.6" y="120.5">+5VD</text>
<text x="344.4" y="120.5">+5VD</text>
<text x="48.7" y="128.1">+5VREF</text>
<text x="55.5" y="130.1">R41</text>
<text x="65.8" y="126.1">SR2012-0</text>
<text x="148.2" y="128.1">AVCC0</text>
<text x="194.4" y="126.3">AGND</text>
<text x="278.2" y="126.3">AGND</text>
<text x="294.7" y="130.3" transform="rotate(-90 294.7 130.3)">R93</text>
<text x="316.3" y="131.1">SR2012-203</text>
<text x="319.6" y="127.6">R94</text>
<text x="52.1" y="133.7">SR2012-N.C</text>
<text x="68.2" y="135.2">R53</text>
<text x="115.6" y="136.8">MCP6024-I/ST</text>
<text x="115.6" y="135.1">U11-2</text>
<text x="129.2" y="137.7">R88</text>
<text x="135.9" y="136.3">C39</text>
<text x="136" y="138">SC2012-104</text>
<text x="200.6" y="134.5" transform="rotate(-90 200.6 134.5)">C45</text>
<text x="298.3" y="133.7" transform="rotate(-90 298.3 133.7)">SR2012-103</text>
<text x="311.1" y="133.5">U12</text>
<text x="344.7" y="135.7" transform="rotate(-90 344.7 135.7)">FB4 BLM21PG331</text>
<text x="361.9" y="135.3">CN8</text>
<text x="64.8" y="138.8">SR2012-N.C</text>
<text x="65.5" y="143.4">C23</text>
<text x="81.4" y="143" transform="rotate(-90 81.4 143)">R64</text>
<text x="87.6" y="142.7" transform="rotate(-90 87.6 142.7)">C31</text>
<text x="125.8" y="141.3">SR2012-203</text>
<text x="148.1" y="143.2" transform="rotate(-90 148.1 143.2)">D8</text>
<text x="155.8" y="138.1" transform="rotate(-90 155.8 138.1)">BAT54S</text>
<text x="158.7" y="138.9">AN4</text>
<text x="186.7" y="144">AN7</text>
<text x="194.4" y="141.5">AGND</text>
<text x="194.4" y="138.8" transform="rotate(-90 194.4 138.8)">SC2012-104</text>
<text x="278.9" y="143.4">C48</text>
<text x="291.7" y="142.8">R92</text>
<text x="64.9" y="147.4">SC2012-N.C</text>
<text x="85" y="149.6" transform="rotate(-90 85 149.6)">SR2012-302D</text>
<text x="93.8" y="146.4" transform="rotate(-90 93.8 146.4)">SC2012-104</text>
<text x="95.3" y="148.9">SR2012-N.C</text>
<text x="98.7" y="145.4">R72</text>
<text x="109" y="148.9">SR2012-0</text>
<text x="111.4" y="145.4">R80</text>
<text x="186.7" y="149">AN5</text>
<text x="186.7" y="146.5">AN6</text>
<text x="278.2" y="147.4">SC2012-394</text>
<text x="288.3" y="146.4">SR2012-203</text>
<text x="311.1" y="148">LM4861M</text>
<text x="361.9" y="146.5">S2B-XH-A(LF)(SN)</text>
<text x="64.2" y="154">SR2012-123D</text>
<text x="68.2" y="150.4">R52</text>
<text x="80.1" y="151.7">AGND</text>
<text x="87.7" y="151.7">AGND</text>
<text x="136" y="151.7">AGND</text>
<text x="148.7" y="151.7">AGND</text>
<text x="186.7" y="154.1">AN3</text>
<text x="186.7" y="151.6">AN4</text>
<text x="301" y="152.8" transform="rotate(-90 301 152.8)">C49</text>
<text x="336.6" y="151.7">AGND</text>
<text x="344.1" y="152.8" transform="rotate(-90 344.1 152.8)">C50</text>
<text x="48.7" y="156">+5VREF</text>
<text x="52.1" y="161.6">SR2012-N.C</text>
<text x="55.5" y="158.1">R40</text>
<text x="148.2" y="156">AVCC0</text>
<text x="186.7" y="161.7">AN0</text>
<text x="186.7" y="159.2">AN1</text>
<text x="186.7" y="156.7">AN2</text>
<text x="301.1" y="161.9">AGND</text>
<text x="307.4" y="156.5" transform="rotate(-90 307.4 156.5)">SC2012-105</text>
<text x="344.2" y="161.9">AGND</text>
<text x="350.6" y="156.5" transform="rotate(-90 350.6 156.5)">SC2012-104</text>
<text x="64.8" y="166.7">SR2012-N.C</text>
<text x="68.2" y="163.1">R51</text>
<text x="115.6" y="164.8">MCP6024-I/ST</text>
<text x="115.6" y="163">U10-3</text>
<text x="129.2" y="165.7">R87</text>
<text x="135.9" y="164.3">C38</text>
<text x="136" y="165.9">SC2012-104</text>
<text x="155.8" y="166.1" transform="rotate(-90 155.8 166.1)">BAT54S</text>
<text x="158.7" y="166.8">AN3</text>
<text x="65.5" y="171.4">C22</text>
<text x="81.4" y="171" transform="rotate(-90 81.4 171)">R63</text>
<text x="87.6" y="170.6" transform="rotate(-90 87.6 170.6)">C30</text>
<text x="98.7" y="173.3">R71</text>
<text x="111.4" y="173.3">R79</text>
<text x="125.8" y="169.2">SR2012-203</text>
<text x="148.1" y="171.1" transform="rotate(-90 148.1 171.1)">D7</text>
<text x="64.9" y="175.3">SC2012-N.C</text>
<text x="68.2" y="178.4">R50</text>
<text x="80.1" y="179.6">AGND</text>
<text x="85" y="177.6" transform="rotate(-90 85 177.6)">SR2012-302D</text>
<text x="87.7" y="179.6">AGND</text>
<text x="93.8" y="174.3" transform="rotate(-90 93.8 174.3)">SC2012-104</text>
<text x="95.3" y="176.8">SR2012-N.C</text>
<text x="109" y="176.8">SR2012-0</text>
<text x="136" y="179.6">AGND</text>
<text x="148.7" y="179.6">AGND</text>
<text x="48.7" y="184">+5VREF</text>
<text x="55.5" y="186">R39</text>
<text x="64.2" y="181.9">SR2012-123D</text>
<text x="148.2" y="184">AVCC0</text>
<text x="52.1" y="189.5">SR2012-N.C</text>
<text x="68.2" y="191.1">R49</text>
<text x="115.6" y="190.9">U10-4</text>
<text x="64.8" y="194.6">SR2012-N.C</text>
<text x="115.6" y="192.7">MCP6024-I/ST</text>
<text x="125.8" y="197.2">SR2012-203</text>
<text x="129.2" y="193.6">R86</text>
<text x="135.9" y="192.2">C37</text>
<text x="136" y="193.9">SC2012-104</text>
<text x="155.8" y="194" transform="rotate(-90 155.8 194)">BAT54S</text>
<text x="158.7" y="194.7">AN2</text>
<text x="64.9" y="203.3">SC2012-N.C</text>
<text x="65.5" y="199.3">C21</text>
<text x="81.4" y="198.9" transform="rotate(-90 81.4 198.9)">R62</text>
<text x="87.6" y="198.6" transform="rotate(-90 87.6 198.6)">C29</text>
<text x="93.8" y="202.2" transform="rotate(-90 93.8 202.2)">SC2012-104</text>
<text x="98.7" y="201.2">R70</text>
<text x="111.4" y="201.2">R78</text>
<text x="148.1" y="199.1" transform="rotate(-90 148.1 199.1)">D6</text>
<text x="64.2" y="209.9">SR2012-123D</text>
<text x="68.2" y="206.3">R48</text>
<text x="80.1" y="207.6">AGND</text>
<text x="85" y="205.5" transform="rotate(-90 85 205.5)">SR2012-302D</text>
<text x="87.7" y="207.6">AGND</text>
<text x="95.3" y="204.8">SR2012-N.C</text>
<text x="109" y="204.8">SR2012-0</text>
<text x="136" y="207.6">AGND</text>
<text x="148.7" y="207.6">AGND</text>
<text x="48.7" y="211.9">+5VREF</text>
<text x="55.5" y="213.9">R38</text>
<text x="148.2" y="211.9">AVCC0</text>
<text x="52.1" y="217.5">SR2012-N.C</text>
<text x="68.2" y="219">R47</text>
<text x="115.6" y="220.7">MCP6024-I/ST</text>
<text x="115.6" y="218.9">U10-1</text>
<text x="129.2" y="221.5">R85</text>
<text x="135.9" y="220.1">C36</text>
<text x="136" y="221.8">SC2012-104</text>
<text x="155.8" y="221.9" transform="rotate(-90 155.8 221.9)">BAT54S</text>
<text x="64.8" y="222.6">SR2012-N.C</text>
<text x="65.5" y="227.3">C20</text>
<text x="81.4" y="226.9" transform="rotate(-90 81.4 226.9)">R61</text>
<text x="87.6" y="226.5" transform="rotate(-90 87.6 226.5)">C28</text>
<text x="125.8" y="225.1">SR2012-203</text>
<text x="148.1" y="227" transform="rotate(-90 148.1 227)">D5</text>
<text x="158.7" y="222.7">AN1</text>
<text x="64.9" y="231.2">SC2012-N.C</text>
<text x="85" y="233.4" transform="rotate(-90 85 233.4)">SR2012-302D</text>
<text x="93.8" y="230.2" transform="rotate(-90 93.8 230.2)">SC2012-104</text>
<text x="95.3" y="232.7">SR2012-N.C</text>
<text x="98.7" y="229.2">R69</text>
<text x="109" y="232.7">SR2012-0</text>
<text x="111.4" y="229.2">R77</text>
<text x="48.7" y="239.8">+5VREF</text>
<text x="64.2" y="237.8">SR2012-123D</text>
<text x="68.2" y="234.2">R46</text>
<text x="80.1" y="235.5">AGND</text>
<text x="87.7" y="235.5">AGND</text>
<text x="136" y="235.5">AGND</text>
<text x="148.2" y="239.8">AVCC0</text>
<text x="148.7" y="235.5">AGND</text>
<text x="52.1" y="245.4">SR2012-N.C</text>
<text x="55.5" y="241.9">R37</text>
<text x="181.2" y="242.4">AVCC0</text>
<text x="191.7" y="245.3">U10-5</text>
<text x="64.2" y="250.5">SR2012-123D</text>
<text x="68.2" y="246.9">R45</text>
<text x="115.6" y="248.6">MCP6024-I/ST</text>
<text x="115.6" y="246.8">U10-2</text>
<text x="129.2" y="249.5">R84</text>
<text x="135.9" y="248.1">C35</text>
<text x="136" y="249.7">SC2012-104</text>
<text x="155.8" y="249.9" transform="rotate(-90 155.8 249.9)">BAT54S</text>
<text x="158.7" y="250.6">AN0</text>
<text x="181.6" y="251.9" transform="rotate(-90 181.6 251.9)">C43</text>
<text x="65.5" y="255.2">C19</text>
<text x="81.4" y="254.8" transform="rotate(-90 81.4 254.8)">R60</text>
<text x="87.6" y="254.4" transform="rotate(-90 87.6 254.4)">C27</text>
<text x="98.7" y="257.1">R68</text>
<text x="111.4" y="257.1">R76</text>
<text x="125.8" y="253">SR2012-203</text>
<text x="148.1" y="254.9" transform="rotate(-90 148.1 254.9)">D4</text>
<text x="188.1" y="255.6" transform="rotate(-90 188.1 255.6)">SC2012-104</text>
<text x="191.7" y="257.2">MCP6024-I/ST</text>
<text x="64.9" y="259.1">SC2012-N.C</text>
<text x="80.1" y="263.4">AGND</text>
<text x="85" y="261.4" transform="rotate(-90 85 261.4)">SR2012-302D</text>
<text x="87.7" y="263.4">AGND</text>
<text x="93.8" y="258.1" transform="rotate(-90 93.8 258.1)">SC2012-104</text>
<text x="95.3" y="260.6">SR2012-N.C</text>
<text x="109" y="260.6">SR2012-0</text>
<text x="136" y="263.4">AGND</text>
<text x="148.7" y="263.4">AGND</text>
<text x="180.2" y="258.4" transform="rotate(-90 180.2 258.4)">AGND</text>
<text x="359.6" y="262.6">FULLMONI-WIDE_MAIN-Board_SCH v70</text>
</g>
</svg>
